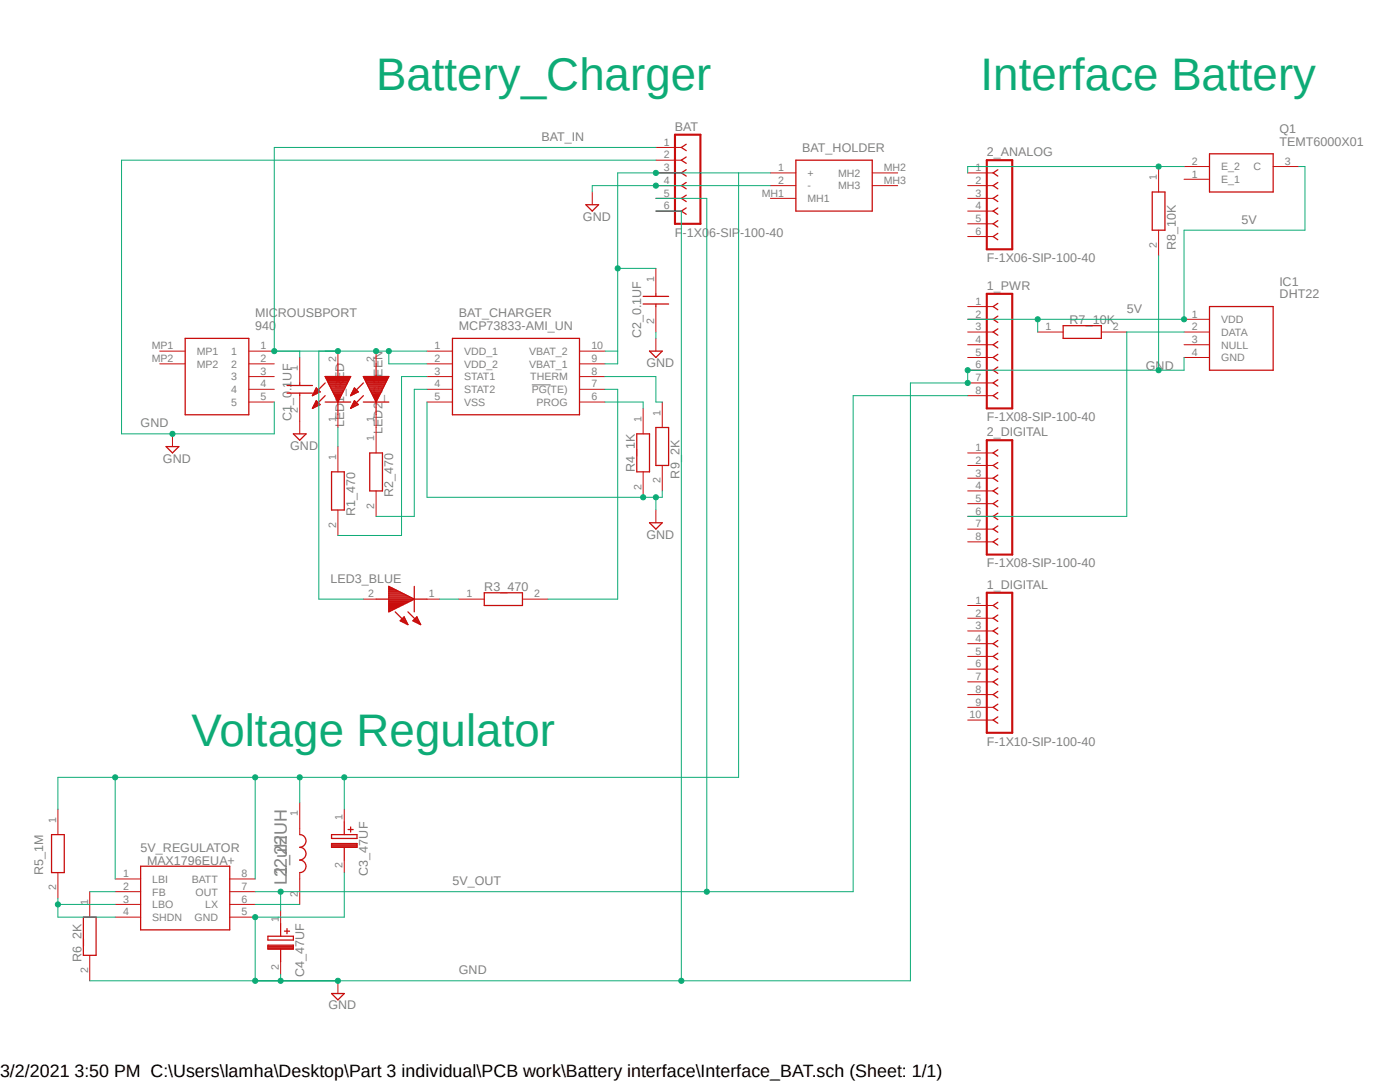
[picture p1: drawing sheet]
<svg xmlns="http://www.w3.org/2000/svg" width="279mm" height="216mm" viewBox="0 0 279 216" stroke-linecap="round" stroke-linejoin="round" font-family="sans-serif">
<path d="M6.3 8.7l266.8 193.4M273.1 8.7l-266.8 193.4" fill="none" stroke="#fff" stroke-width=".2"/>
<path d="M106.1 76.8h3.8" fill="none" stroke="#808080" stroke-width=".2"/>
<g fill="none" stroke="#c90d0c" stroke-width=".25">
<path d="M136.9 28.8l-.9 .6 .9 .7M136.9 31.3l-.9 .7 .9 .6M136.9 33.9l-.9 .6 .9 .6M136.9 36.4l-.9 .6 .9 .7M136.9 38.9l-.9 .7 .9 .6M158.8 32h15.3v10.1h-15.3zM199.1 33.9l-.9 .6 .9 .6M199.1 36.4l-.9 .6 .9 .7M199.1 38.9l-.9 .7 .9 .6M230 38.3h2.5v7.6h-2.5zM241.4 30.7h12.7v7.6h-12.7zM116.9 40.9h2.6l-1.3 1.2z"/>
<path d="M128.4 59.1h5M130.9 58.6v.5M136.9 41.5l-.9 .6 .9 .7M199.1 41.5l-.9 .6 .9 .7M199.1 44l-.9 .7 .9 .6M199.1 46.6l-.9 .6 .9 .6M37 67.5h12.7v15.3h-12.7zM57.3 76.9h5.1M57.3 78.4h5.1M59.8 76.4v.5M59.8 78.4v.6M62.4 78.7h.3"/>
<path d="M62.5 78.6h.6M62.7 78.4h.8M62.7 78.2h1.2M62.8 78h.9M62.9 77.8h.6M63 77.6h.3M63.1 80l.8 .7-1.5 .8zM63.9 78.2l-.8-.8-.7 1.6M63.9 78.2l-1.5 .8M64.9 79l-2.5 2.5M64.9 76.4l-2.5 2.6M64.9 75.1h5.1l-2.6 5.1z"/>
<path d="M65 75.3h4.8M65.1 75.5h4.7M65.2 75.7h4.5M65.3 75.9h4.3M65.4 76.1h4.1M65.4 76.3h4M65.6 76.5h3.7M65.7 76.7h3.5M65.7 76.8h3.4M65.8 77h3.2M66 77.2h2.9M66 77.4h2.8"/>
<path d="M66.1 77.6h2.6M66.2 77.8h2.4M66.3 78h2.2M66.4 78.2h2.1M66.5 78.4h1.8M66.6 78.6h1.6M66.7 78.7h1.5M66.8 79h1.3M66.9 79.1h1M67 79.3h.9M67.1 79.5h.7M67.2 79.7h.5"/>
<path d="M67.3 79.9h.3M67.4 72.6v2.5M70.1 78.7h.3M70.1 78.6h.6M70.2 78.4h.9M70.4 78.2h1.1M70.4 78h.9M70.5 77.8h.6M70.6 77.6h.3M70.7 80l.8 .7-1.5 .8zM71.5 78.2l-.8-.8-.7 1.6M71.5 78.2l-1.5 .8"/>
<path d="M72.5 75.1h5.1l-2.5 5.1zM72.5 79l-2.5 2.5M72.5 76.4l-2.5 2.6M72.6 75.3h4.9M72.7 75.5h4.7M72.8 75.7h4.5M72.9 75.9h4.3M73 76.1h4.1M73.1 76.3h3.9M73.2 76.5h3.7M73.3 76.7h3.5M73.4 76.8h3.3"/>
<path d="M73.4 77h3.2M73.6 77.2h2.9M73.7 77.4h2.8M73.7 77.6h2.6M73.8 77.8h2.4M74 78h2.2M74 78.2h2.1M74.1 78.4h1.8M74.2 78.6h1.7M74.3 78.7h1.5M74.4 79h1.3M74.5 79.1h1.1"/>
<path d="M74.6 79.3h.9M74.7 79.5h.7M74.8 79.7h.5M74.9 79.9h.3M75.1 72.6v2.5M90.3 67.5h25.4v15.3h-25.4zM128.4 60.7h5M129.6 70.1h2.6l-1.3 1.2zM130.9 60.7v.5M199.1 60.5l-.9 .7 .9 .6M199.1 63.1l-.9 .6 .9 .6M199.1 65.6l-.9 .7 .9 .6"/>
<path d="M199.1 68.2l-.9 .6 .9 .6M199.1 70.7l-.9 .6 .9 .7M199.1 73.2l-.9 .7 .9 .6M199.1 75.8l-.9 .6 .9 .6M199.1 78.3l-.9 .7 .9 .6M212.2 65h7.6v2.5h-7.6zM241.4 61.2h12.7v12.7h-12.7zM33.1 89.1h2.6l-1.3 1.3zM58.5 86.6h2.6l-1.3 1.2zM62.4 81.4h.1M62.5 81.2h.4M62.6 81h.6"/>
<path d="M62.7 80.9h.9M62.8 80.6h1M62.9 80.5h.7M62.9 80.3h.5M63 80.1h.2M64.9 80.2h5.1M66.2 94.1h2.5v7.7h-2.5zM67.4 80.1h.1M67.4 80.2v2.6M70 81.4h.1M70.1 81.2h.4M70.2 81h.7"/>
<path d="M70.3 80.9h.9M70.4 80.6h1M70.5 80.5h.7M70.6 80.3h.4M70.7 80.1h.2M72.5 80.2h5.1M73.8 90.4h2.5v7.6h-2.5zM75 80.1h.1M75.1 80.2v2.6M127.1 86.6h2.5v7.5h-2.5zM130.9 85.3h2.5v7.6h-2.5zM199.1 89.7l-.9 .7 .9 .6"/>
<path d="M199.1 92.3l-.9 .6 .9 .6M199.1 94.8l-.9 .6 .9 .7M199.1 97.3l-.9 .7 .9 .6M199.1 99.9l-.9 .6 .9 .6M75.1 119.5h2.5M77.6 117v5.1l5.1-2.6M77.6 117l5.1 2.5M77.6 119.9h4.4M77.6 119.7h4.8M77.6 119.5h4.9M77.6 119.3h4.6M77.6 119.1h4.2"/>
<path d="M77.6 118.9h3.8M77.6 118.7h3.4M77.6 118.5h3M77.6 118.4h2.7M77.6 118.2h2.3M77.6 118h1.9M77.6 117.8h1.5M77.6 117.6h1.1M77.6 117.4h.8M77.6 117.2h.4M77.6 117v.1M82.7 117v5.1"/>
<path d="M82.7 119.5h2.5M96.6 118.3h7.7v2.5h-7.7zM129.6 104.3h2.6l-1.3 1.3zM199.1 102.4l-.9 .6 .9 .7M199.1 104.9l-.9 .7 .9 .6M199.1 107.5l-.9 .6 .9 .7M77.6 120.8h2.5M77.6 122h.3M77.6 121.8h.6M77.6 121.6h1M77.6 121.4h1.4M77.6 121.2h1.8"/>
<path d="M77.6 121h2.2M77.6 120.6h2.9M77.6 120.4h3.3M77.6 120.3h3.7M77.6 120.1h4.1M78.9 122.1l2.5 2.5M79.9 123.9h1.1M79.9 123.9l1.5 .7M80.1 123.7h.8M80.3 124.1h.8M80.3 123.5h.5M80.4 123.3h.3"/>
<path d="M80.6 124.2h.6M80.6 123.1l-.7 .8M80.6 123.1l.8 1.5M80.6 123.1h.1M81 124.5h.3M81.4 122.1l2.5 2.5M82.4 123.9l1.5 .7M82.4 123.9h1.2M82.6 123.7h.8M82.8 124.1h.9M82.8 123.5h.6M83 123.3h.3"/>
<path d="M83.2 123.1l-.8 .8M83.2 123.1l.7 1.5M83.2 124.2h.5M83.2 123.1h.1M83.6 124.5h.2M199.1 120.2l-.9 .6 .9 .7M199.1 122.7l-.9 .7 .9 .6M199.1 125.3l-.9 .6 .9 .6M199.1 127.8l-.9 .6 .9 .7M199.1 130.3l-.9 .7 .9 .6M199.1 132.9l-.9 .6 .9 .7M199.1 135.4l-.9 .7 .9 .6"/>
<path d="M199.1 138l-.9 .6 .9 .6M199.1 140.5l-.9 .6 .9 .7M199.1 143l-.9 .7 .9 .6M10.3 166.5h2.5v7.6h-2.5zM28.1 172.8h17.7v12.7h-17.7zM59.8 166.5a1.27 1.27 0 0 1 1.3 1.3 1.27 1.27 0 0 1-1.3 1.3 1.27 1.27 0 0 1 1.3 1.2 1.27 1.27 0 0 1-1.3 1.3 1.25 1.25 0 0 1 1.3 1.3 1.25 1.25 0 0 1-1.3 1.2M66.2 166.5h5v.8h-5zM66.2 168.3h5v.8h-5zM66.2 169h5M66.2 168.8h5M66.2 168.6h5M66.2 168.4h5"/>
<path d="M68.7 164v2.5M68.7 169.1v2.5M69.5 165.5h1M70 165v1M16.6 183h2.6v7.6h-2.6zM53.5 186.8h5v.8h-5zM53.5 188.6h5v.8h-5zM53.5 189.2h5M53.5 189h5M53.5 188.8h5M56 184.3v2.5M56 189.4v2.5"/>
<path d="M56.8 185.8h1M57.3 185.3v1M66.2 198.2h2.5l-1.3 1.3z"/>
</g>
<g fill="none" stroke="#c90d0c" stroke-width=".2">
<path d="M118.2 38.3v2.6M130.9 34.5h5.1M130.9 37h5.1M130.9 39.6h5.1M130.9 29.4h5.1M130.9 32h5.1M153.8 34.5h5M153.8 37h5M153.8 39.6h5M174.1 34.5h5.1M174.1 37h5.1M193.1 34.5h5.1"/>
<path d="M193.1 37h5.1M193.1 39.6h5.1M231.2 33.2v5.1M236.3 35.8h5.1M236.3 33.2h5.1M254.1 33.2h5.1M130.9 42.1h5.1M130.9 53.6v5M193.1 42.1h5.1M193.1 44.7h5.1M193.1 47.2h5.1M231.2 45.9v5.1"/>
<path d="M31.9 70.1h5.1M31.9 72.6h5.1M49.7 70.1h5M49.7 72.6h5M49.7 75.1h5M49.7 77.7h5M59.8 71.3v5.1M59.8 79v7.6M67.4 70.1v2.5M75.1 70.1v2.5M85.2 70.1h5.1M85.2 72.6h5.1"/>
<path d="M85.2 75.1h5.1M85.2 77.7h5.1M115.7 70.1h5M115.7 72.6h5M115.7 75.1h5M115.7 77.7h5M130.9 61.2v5.1M130.9 67.5v2.6M193.1 61.2h5.1M193.1 63.7h5.1M193.1 66.3h5.1M193.1 68.8h5.1"/>
<path d="M193.1 71.3h5.1M193.1 73.9h5.1M193.1 76.4h5.1M193.1 79h5.1M207.1 66.3h5.1M219.8 66.3h5.1M236.3 63.7h5.1M236.3 66.3h5.1M236.3 68.8h5.1M236.3 71.3h5.1M34.4 86.6v2.5M49.7 80.2h5"/>
<path d="M67.4 82.8v2.5M67.4 89.1v5M75.1 82.8v7.6M75.1 98v5M85.2 80.2h5.1M115.7 80.2h5M128.4 81.5v5.1M128.4 94.1v5.1M132.2 80.2v5.1M132.2 92.9v5.1M193.1 90.4h5.1M193.1 92.9h5.1"/>
<path d="M193.1 95.4h5.1M193.1 98h5.1M67.4 101.8v5M72.5 119.5h2.6M85.2 119.5h2.6M91.6 119.5h5M104.3 119.5h5M130.9 101.8v2.5M193.1 100.5h5.1M193.1 103h5.1M193.1 105.6h5.1M193.1 108.1h5.1"/>
<path d="M193.1 120.8h5.1M193.1 123.4h5.1M193.1 125.9h5.1M193.1 128.4h5.1M193.1 131h5.1M193.1 133.5h5.1M193.1 136.1h5.1M193.1 138.6h5.1M193.1 141.1h5.1M193.1 143.7h5.1M11.6 161.5v5M11.6 174.1v5.1"/>
<path d="M17.9 177.9v5.1M23 175.4h5.1M23 177.9h5.1M45.8 175.4h5.1M45.8 177.9h5.1M59.8 160.2v6.3M59.8 174.1v6.4M68.7 161.5v2.5M68.7 171.6v2.5M17.9 190.6v5.1M23 180.5h5.1M23 183h5.1"/>
<path d="M45.8 180.5h5.1M45.8 183h5.1M56 181.7v2.6M56 191.9v2.5M67.4 195.7v2.5"/>
</g>
<path d="M134.7 26.9h5.1v17.8h-5.1zM196.9 32h5.1v17.7h-5.1zM196.9 58.6h5.1v22.9h-5.1zM196.9 87.8h5.1v22.9h-5.1zM196.9 118.3h5.1v27.9h-5.1z" fill="none" stroke="#c90d0c" stroke-width=".42"/>
<path d="M54.7 70.1h30.5M77.6 70.1v2.5h7.6" fill="none" stroke="#0dab76" stroke-width=".2"/>
<circle cx="77.6" cy="70.1" r=".51" fill="#0dab76"/>
<circle cx="77.6" cy="70.1" r=".51" fill="none" stroke="#0dab76" stroke-width=".2"/>
<circle cx="67.4" cy="70.1" r=".51" fill="#0dab76"/>
<g fill="none" stroke="#0dab76" stroke-width=".2">
<path d="M130.9 29.4h-76.2v40.7"/>
<circle cx="67.4" cy="70.1" r=".51"/>
</g>
<circle cx="54.7" cy="70.1" r=".51" fill="#0dab76"/>
<g fill="none" stroke="#0dab76" stroke-width=".2">
<path d="M54.7 70.1h5.1v1.2M67.4 70.1h-3.8v49.4h8.9"/>
<circle cx="54.7" cy="70.1" r=".51"/>
</g>
<circle cx="75.1" cy="70.1" r=".51" fill="#0dab76"/>
<g fill="none" stroke="#0dab76" stroke-width=".2">
<path d="M130.9 34.5h-7.6v38.1h-2.6M85.2 77.7h-2.5v25.3h-7.6M120.7 70.1h2.6"/>
<circle cx="75.1" cy="70.1" r=".51"/>
</g>
<circle cx="130.9" cy="34.5" r=".51" fill="#0dab76"/>
<g fill="none" stroke="#0dab76" stroke-width=".2">
<path d="M130.9 34.5h22.9M147.4 34.5v120.6h-135.8v6.4M50.9 155.1v20.3"/>
<circle cx="130.9" cy="34.5" r=".51"/>
</g>
<circle cx="50.9" cy="155.1" r=".51" fill="#0dab76"/>
<g fill="none" stroke="#0dab76" stroke-width=".2">
<path d="M23 155.1v20.3"/>
<circle cx="50.9" cy="155.1" r=".51"/>
</g>
<circle cx="23" cy="155.1" r=".51" fill="#0dab76"/>
<g fill="none" stroke="#0dab76" stroke-width=".2">
<path d="M59.8 155.1v5.1"/>
<circle cx="23" cy="155.1" r=".51"/>
</g>
<circle cx="59.8" cy="155.1" r=".51" fill="#0dab76"/>
<g fill="none" stroke="#0dab76" stroke-width=".2">
<path d="M68.7 155.1v6.4"/>
<circle cx="59.8" cy="155.1" r=".51"/>
</g>
<circle cx="68.7" cy="155.1" r=".51" fill="#0dab76"/>
<g fill="none" stroke="#0dab76" stroke-width=".2">
<path d="M123.3 53.6h7.6"/>
<circle cx="68.7" cy="155.1" r=".51"/>
</g>
<circle cx="123.3" cy="53.6" r=".51" fill="#0dab76"/>
<g fill="none" stroke="#0dab76" stroke-width=".2">
<path d="M153.8 37h-35.6v1.3M85.2 75.1h-5.1v31.7h-12.7"/>
<circle cx="123.3" cy="53.6" r=".51"/>
</g>
<circle cx="130.9" cy="37" r=".51" fill="#0dab76"/>
<g fill="none" stroke="#0dab76" stroke-width=".2">
<path d="M85.2 80.2v19h45.7v2.6"/>
<circle cx="130.9" cy="37" r=".51"/>
</g>
<circle cx="128.4" cy="99.2" r=".51" fill="#0dab76"/>
<g fill="none" stroke="#0dab76" stroke-width=".2">
<path d="M132.2 98v1.2h-1.3"/>
<circle cx="128.4" cy="99.2" r=".51"/>
</g>
<circle cx="130.9" cy="99.2" r=".51" fill="#0dab76"/>
<g fill="none" stroke="#0dab76" stroke-width=".2">
<path d="M68.7 174.1v8.9h-17.8v12.7h16.5"/>
<circle cx="130.9" cy="99.2" r=".51"/>
</g>
<circle cx="50.9" cy="183" r=".51" fill="#0dab76"/>
<circle cx="50.9" cy="183" r=".51" fill="none" stroke="#0dab76" stroke-width=".2"/>
<circle cx="67.4" cy="195.7" r=".51" fill="#0dab76"/>
<g fill="none" stroke="#0dab76" stroke-width=".2">
<path d="M56 194.4v1.3h-5.1"/>
<circle cx="67.4" cy="195.7" r=".51"/>
</g>
<circle cx="50.9" cy="195.7" r=".51" fill="#0dab76"/>
<circle cx="50.9" cy="195.7" r=".51" fill="none" stroke="#0dab76" stroke-width=".2"/>
<circle cx="56" cy="195.7" r=".51" fill="#0dab76"/>
<g fill="none" stroke="#0dab76" stroke-width=".2">
<path d="M231.2 51v22.9M193.1 76.4h-11.4v119.3h-163.8M236.3 71.3v2.6h-43.2"/>
<circle cx="56" cy="195.7" r=".51"/>
</g>
<circle cx="193.1" cy="73.9" r=".51" fill="#0dab76"/>
<circle cx="193.1" cy="73.9" r=".51" fill="none" stroke="#0dab76" stroke-width=".2"/>
<circle cx="231.2" cy="73.9" r=".51" fill="#0dab76"/>
<g fill="none" stroke="#0dab76" stroke-width=".2">
<path d="M193.1 73.9v2.5"/>
<circle cx="231.2" cy="73.9" r=".51"/>
</g>
<circle cx="193.1" cy="76.4" r=".51" fill="#0dab76"/>
<g fill="none" stroke="#0dab76" stroke-width=".2">
<path d="M130.9 42.1h5.1v153.6"/>
<circle cx="193.1" cy="76.4" r=".51"/>
</g>
<circle cx="136" cy="195.7" r=".51" fill="#0dab76"/>
<g fill="none" stroke="#0dab76" stroke-width=".2">
<path d="M130.9 32h-106.6v54.6h30.4v-6.4M130.9 66.3v1.2"/>
<circle cx="136" cy="195.7" r=".51"/>
</g>
<circle cx="34.4" cy="86.6" r=".51" fill="#0dab76"/>
<g fill="none" stroke="#0dab76" stroke-width=".2">
<path d="M120.7 77.7h2.6v41.8h-14M120.7 80.2h7.7v1.3M87.8 119.5h3.8M11.6 179.2v3.8h11.4M11.6 180.5h11.4"/>
<circle cx="34.4" cy="86.6" r=".51"/>
</g>
<circle cx="11.6" cy="180.5" r=".51" fill="#0dab76"/>
<g fill="none" stroke="#0dab76" stroke-width=".2">
<path d="M67.4 85.3v3.8M17.9 177.9h5.1M50.9 177.9h5.1v3.8M50.9 180.5h8.9"/>
<circle cx="11.6" cy="180.5" r=".51"/>
</g>
<circle cx="56" cy="177.9" r=".51" fill="#0dab76"/>
<g fill="none" stroke="#0dab76" stroke-width=".2">
<path d="M130.9 39.6h10.2v138.3M193.1 79h-22.8v98.9h-114.3"/>
<circle cx="56" cy="177.9" r=".51"/>
</g>
<circle cx="141.1" cy="177.9" r=".51" fill="#0dab76"/>
<g fill="none" stroke="#0dab76" stroke-width=".2">
<path d="M193.1 63.7h43.2M207.1 63.7v2.6"/>
<circle cx="141.1" cy="177.9" r=".51"/>
</g>
<circle cx="207.1" cy="63.7" r=".51" fill="#0dab76"/>
<g fill="none" stroke="#0dab76" stroke-width=".2">
<path d="M260.4 45.9h-24.1v17.8"/>
<circle cx="207.1" cy="63.7" r=".51"/>
</g>
<circle cx="236.3" cy="63.7" r=".51" fill="#0dab76"/>
<g fill="none" stroke="#0dab76" stroke-width=".2">
<path d="M236.3 33.2h-43.2v1.3M259.2 33.2h1.2v12.7M236.3 66.3h-11.4v36.7h-31.8"/>
<circle cx="236.3" cy="63.7" r=".51"/>
</g>
<circle cx="231.2" cy="33.2" r=".51" fill="#0dab76"/>
<g fill="none" stroke="#0dab76" stroke-width=".2">
<path d="M120.7 75.1h10.2v5.1h1.3"/>
<circle cx="231.2" cy="33.2" r=".51"/>
</g>
<g font-size="9.1" fill="#0dab76">
<text x="75.1" y="18">Battery_Charger</text>
<text x="195.7" y="18">Interface Battery</text>
<text x="38.2" y="148.8">Voltage Regulator</text>
</g>
<g font-size="3.6" fill="#808080">
<text x="57.3" y="176.6" transform="rotate(-90 57.3 176.6)">L1_22UH</text>
<text x="57.3" y="175.1" transform="rotate(-90 57.3 175.1)">22uH</text>
</g>
<text font-size="3.6" x="0" y="214.9">3/2/2021 3:50 PM C:\Users\lamha\Desktop\Part 3 individual\PCB work\Battery interface\Interface_BAT.sch (Sheet: 1/1)</text>
<g font-size="2.5" fill="#808080">
<text x="108.1" y="28.2">BAT_IN</text>
<text x="134.7" y="26.1">BAT</text>
<text x="255.4" y="29">TEMT6000X01</text>
<text x="255.4" y="26.5">Q1</text>
<text x="160.1" y="30.3">BAT_HOLDER</text>
<text x="196.9" y="31.2">2_ANALOG</text>
<text x="116.3" y="44">GND</text>
<text x="134.7" y="47.2">F-1X06-SIP-100-40</text>
<text x="247.7" y="44.7">5V</text>
<text x="196.9" y="52.3">F-1X06-SIP-100-40</text>
<text x="234.7" y="49.9" transform="rotate(-90 234.7 49.9)">R8_10K</text>
<text x="196.9" y="57.9">1_PWR</text>
<text x="255.4" y="59.5">DHT22</text>
<text x="255.4" y="57">IC1</text>
<text x="50.9" y="65.9">940</text>
<text x="50.9" y="63.3">MICROUSBPORT</text>
<text x="91.6" y="65.9">MCP73833-AMI_UN</text>
<text x="91.6" y="63.3">BAT_CHARGER</text>
<text x="213.4" y="64.6">R7_10K</text>
<text x="224.9" y="62.4">5V</text>
<text x="128" y="67.5" transform="rotate(-90 128 67.5)">C2_0.1UF</text>
<text x="129" y="73.2">GND</text>
<text x="228.7" y="73.9">GND</text>
<text x="28.1" y="85.3">GND</text>
<text x="57.9" y="89.7">GND</text>
<text x="58.2" y="84" transform="rotate(-90 58.2 84)">C1_0.1UF</text>
<text x="68.7" y="85.3" transform="rotate(-90 68.7 85.3)">LED1_RED</text>
<text x="76.3" y="86.6" transform="rotate(-90 76.3 86.6)">LED2_GREEN</text>
<text x="196.9" y="84">F-1X08-SIP-100-40</text>
<text x="196.9" y="87.1">2_DIGITAL</text>
<text x="32.5" y="92.3">GND</text>
<text x="126.7" y="94.2" transform="rotate(-90 126.7 94.2)">R4_1K</text>
<text x="135.6" y="95.5" transform="rotate(-90 135.6 95.5)">R9_2K</text>
<text x="78.5" y="99.2" transform="rotate(-90 78.5 99.2)">R2_470</text>
<text x="70.9" y="103" transform="rotate(-90 70.9 103)">R1_470</text>
<text x="129" y="107.5">GND</text>
<text x="196.9" y="113.2">F-1X08-SIP-100-40</text>
<text x="66" y="116.2">LED3_BLUE</text>
<text x="96.6" y="117.9">R3_470</text>
<text x="196.9" y="117.5">1_DIGITAL</text>
<text x="196.9" y="148.8">F-1X10-SIP-100-40</text>
<text x="28.1" y="170">5V_REGULATOR</text>
<text x="29.3" y="172.5">MAX1796EUA+</text>
<text x="8.6" y="174.6" transform="rotate(-90 8.6 174.6)">R5_1M</text>
<text x="73.4" y="174.8" transform="rotate(-90 73.4 174.8)">C3_47UF</text>
<text x="90.3" y="176.7">5V_OUT</text>
<text x="16.3" y="191.9" transform="rotate(-90 16.3 191.9)">R6_2K</text>
<text x="60.7" y="195" transform="rotate(-90 60.7 195)">C4_47UF</text>
<text x="91.6" y="194.4">GND</text>
<text x="65.5" y="201.4">GND</text>
</g>
<g font-size="2.1" fill="#808080">
<text x="132.5" y="29.1">1</text>
<text x="132.5" y="31.6">2</text>
<text x="132.5" y="34.2">3</text>
<text x="155.3" y="34.2">1</text>
<text x="161.2" y="35.3">+</text>
<text x="167.3" y="35.3">MH2</text>
<text x="176.4" y="34.2">MH2</text>
<text x="194.7" y="34.2">1</text>
<text x="230.8" y="36" transform="rotate(-90 230.8 36)">1</text>
<text x="237.9" y="35.4">1</text>
<text x="237.9" y="32.9">2</text>
<text x="243.7" y="34">E_2</text>
<text x="250.2" y="34">C</text>
<text x="256.4" y="32.9">3</text>
<text x="132.5" y="36.7">4</text>
<text x="132.5" y="39.2">5</text>
<text x="132.5" y="41.8">6</text>
<text x="152.1" y="39.2">MH1</text>
<text x="155.3" y="36.7">2</text>
<text x="161.2" y="37.8">-</text>
<text x="161.2" y="40.3">MH1</text>
<text x="167.3" y="37.8">MH3</text>
<text x="176.4" y="36.7">MH3</text>
<text x="194.7" y="36.7">2</text>
<text x="194.7" y="39.2">3</text>
<text x="194.7" y="41.8">4</text>
<text x="243.7" y="36.5">E_1</text>
<text x="194.7" y="44.3">5</text>
<text x="194.7" y="46.9">6</text>
<text x="230.8" y="49.4" transform="rotate(-90 230.8 49.4)">2</text>
<text x="130.6" y="56.3" transform="rotate(-90 130.6 56.3)">1</text>
<text x="130.6" y="64.7" transform="rotate(-90 130.6 64.7)">2</text>
<text x="194.7" y="60.8">1</text>
<text x="194.7" y="63.4">2</text>
<text x="194.7" y="65.9">3</text>
<text x="208.7" y="65.9">1</text>
<text x="222.1" y="65.9">2</text>
<text x="237.9" y="63.4">1</text>
<text x="237.9" y="65.9">2</text>
<text x="243.7" y="64.5">VDD</text>
<text x="30.3" y="69.7">MP1</text>
<text x="39.3" y="70.8">MP1</text>
<text x="46.1" y="70.8">1</text>
<text x="52" y="69.7">1</text>
<text x="86.7" y="69.7">1</text>
<text x="92.6" y="70.8">VDD_1</text>
<text x="105.6" y="70.8">VBAT_2</text>
<text x="118" y="69.7">10</text>
<text x="194.7" y="68.4">4</text>
<text x="194.7" y="71">5</text>
<text x="237.9" y="68.4">3</text>
<text x="237.9" y="71">4</text>
<text x="243.7" y="67">DATA</text>
<text x="243.7" y="69.6">NULL</text>
<text x="30.3" y="72.2">MP2</text>
<text x="39.3" y="73.4">MP2</text>
<text x="46.1" y="73.4">2</text>
<text x="46.1" y="75.9">3</text>
<text x="52" y="72.2">2</text>
<text x="52" y="74.8">3</text>
<text x="52" y="77.3">4</text>
<text x="59.4" y="74.1" transform="rotate(-90 59.4 74.1)">1</text>
<text x="67.1" y="72.2" transform="rotate(-90 67.1 72.2)">2</text>
<text x="74.7" y="72.2" transform="rotate(-90 74.7 72.2)">2</text>
<text x="86.7" y="72.2">2</text>
<text x="86.7" y="74.8">3</text>
<text x="86.7" y="77.3">4</text>
<text x="92.6" y="73.4">VDD_2</text>
<text x="92.6" y="75.9">STAT1</text>
<text x="105.6" y="73.4">VBAT_1</text>
<text x="105.8" y="75.9">THERM</text>
<text x="118" y="72.2">9</text>
<text x="118" y="74.8">8</text>
<text x="118" y="77.3">7</text>
<text x="194.7" y="73.5">6</text>
<text x="194.7" y="76">7</text>
<text x="243.7" y="72.1">GND</text>
<text x="46.1" y="78.4">4</text>
<text x="46.1" y="81">5</text>
<text x="52" y="79.8">5</text>
<text x="59.4" y="82.5" transform="rotate(-90 59.4 82.5)">2</text>
<text x="86.7" y="79.8">5</text>
<text x="92.6" y="78.4">STAT2</text>
<text x="92.6" y="81">VSS</text>
<text x="106.1" y="78.4">PG(TE)</text>
<text x="107.1" y="81">PROG</text>
<text x="118" y="79.8">6</text>
<text x="131.8" y="82.9" transform="rotate(-90 131.8 82.9)">1</text>
<text x="194.7" y="78.6">8</text>
<text x="67.1" y="84.3" transform="rotate(-90 67.1 84.3)">1</text>
<text x="74.7" y="88" transform="rotate(-90 74.7 88)">1</text>
<text x="74.7" y="84.3" transform="rotate(-90 74.7 84.3)">1</text>
<text x="128" y="84.2" transform="rotate(-90 128 84.2)">1</text>
<text x="67.1" y="91.8" transform="rotate(-90 67.1 91.8)">1</text>
<text x="194.7" y="90">1</text>
<text x="194.7" y="92.5">2</text>
<text x="194.7" y="95.1">3</text>
<text x="74.7" y="101.5" transform="rotate(-90 74.7 101.5)">2</text>
<text x="128" y="97.7" transform="rotate(-90 128 97.7)">2</text>
<text x="131.8" y="96.4" transform="rotate(-90 131.8 96.4)">2</text>
<text x="194.7" y="97.6">4</text>
<text x="194.7" y="100.2">5</text>
<text x="67.1" y="105.3" transform="rotate(-90 67.1 105.3)">2</text>
<text x="194.7" y="102.7">6</text>
<text x="194.7" y="105.2">7</text>
<text x="194.7" y="107.8">8</text>
<text x="73.5" y="119.2">2</text>
<text x="85.6" y="119.2">1</text>
<text x="93.1" y="119.2">1</text>
<text x="106.6" y="119.2">2</text>
<text x="194.7" y="120.5">1</text>
<text x="194.7" y="123">2</text>
<text x="194.7" y="125.6">3</text>
<text x="194.7" y="128.1">4</text>
<text x="194.7" y="130.6">5</text>
<text x="194.7" y="133.2">6</text>
<text x="194.7" y="135.7">7</text>
<text x="193.5" y="143.3">10</text>
<text x="194.7" y="138.3">8</text>
<text x="194.7" y="140.8">9</text>
<text x="11.2" y="164.2" transform="rotate(-90 11.2 164.2)">1</text>
<text x="59.4" y="162.9" transform="rotate(-90 59.4 162.9)">1</text>
<text x="68.3" y="163.6" transform="rotate(-90 68.3 163.6)">1</text>
<text x="68.3" y="173.1" transform="rotate(-90 68.3 173.1)">2</text>
<text x="11.2" y="177.7" transform="rotate(-90 11.2 177.7)">2</text>
<text x="24.6" y="175">1</text>
<text x="24.6" y="177.6">2</text>
<text x="30.4" y="176.1">LBI</text>
<text x="30.4" y="178.7">FB</text>
<text x="38.3" y="176.1">BATT</text>
<text x="39" y="178.7">OUT</text>
<text x="48.2" y="175">8</text>
<text x="48.2" y="177.6">7</text>
<text x="59.4" y="178.9" transform="rotate(-90 59.4 178.9)">2</text>
<text x="17.6" y="180.7" transform="rotate(-90 17.6 180.7)">1</text>
<text x="24.6" y="180.1">3</text>
<text x="24.6" y="182.7">4</text>
<text x="30.4" y="181.2">LBO</text>
<text x="30.4" y="183.8">SHDN</text>
<text x="38.8" y="183.8">GND</text>
<text x="40.9" y="181.2">LX</text>
<text x="48.2" y="180.1">6</text>
<text x="48.2" y="182.7">5</text>
<text x="55.6" y="183.9" transform="rotate(-90 55.6 183.9)">1</text>
<text x="17.6" y="194.1" transform="rotate(-90 17.6 194.1)">2</text>
<text x="55.6" y="193.5" transform="rotate(-90 55.6 193.5)">2</text>
</g>
</svg>
